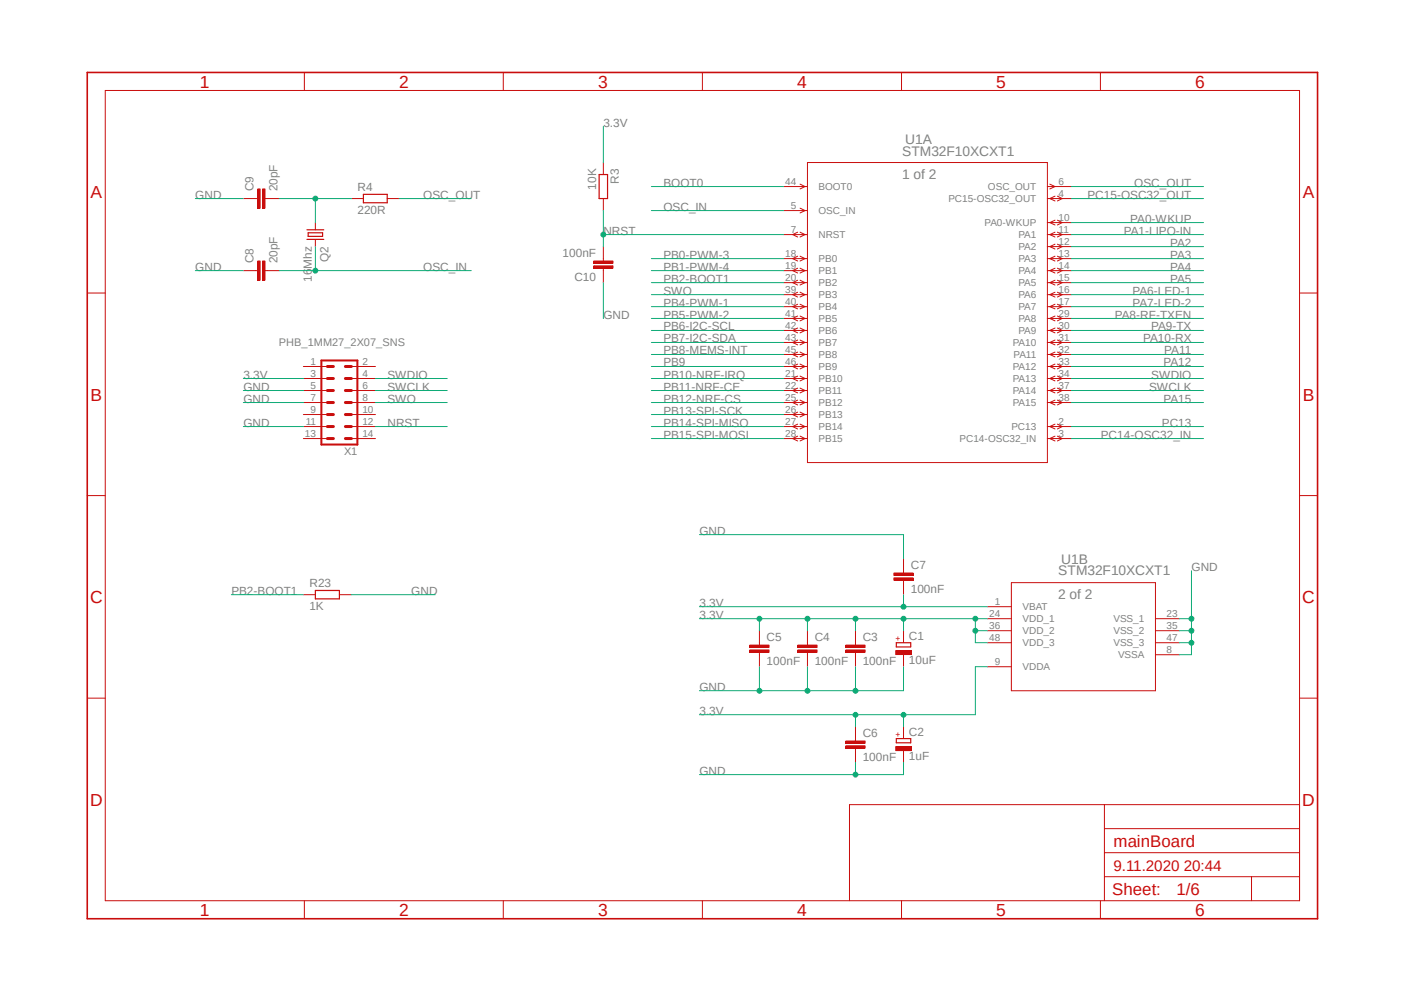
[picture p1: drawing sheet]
<svg xmlns="http://www.w3.org/2000/svg" width="297mm" height="210mm" viewBox="0 0 297 210" stroke-linecap="round" stroke-linejoin="round" font-family="sans-serif">
<path d="M17.9 15l261.2 179.9M279.1 15l-261.2 179.9" fill="none" stroke="#fff" stroke-width=".21"/>
<g fill="none" stroke="#c90d0c" stroke-width=".21">
<path d="M22.3 19.1h252.6v171.4h-252.6zM64.4 15.3v3.8M106.5 15.3v3.8M148.6 15.3v3.8M190.7 15.3v3.8M232.8 15.3v3.8M18.5 62h3.8M274.9 62h3.8M18.5 104.8h3.8M274.9 104.8h3.8M18.5 147.7h3.8M274.9 147.7h3.8"/>
<path d="M233.6 170.2v20.3M233.6 175.3h41.3M274.9 170.2h-95.2v20.3M64.4 190.5v3.8M106.5 190.5v3.8M148.6 190.5v3.8M190.7 190.5v3.8M232.8 190.5v3.8M233.6 185.4h41.3M233.6 180.3h41.3M264.8 185.4v5.1"/>
</g>
<path d="M18.5 15.3h260.2v179h-260.2z" fill="none" stroke="#c90d0c" stroke-width=".34"/>
<path d="M189.6 135.9h3.1v.9h-3.1z" fill="none" stroke="#c90d0c" stroke-width=".25"/>
<path d="M189.5 137.6h3.3v.8h-3.3z" fill-rule="evenodd" fill="#c90d0c"/>
<path d="M189.5 137.6h3.3v.8h-3.3zM191.1 133.4v2.5M191.1 138.5v2.5" fill="none" stroke="#c90d0c" stroke-width=".21"/>
<path d="M189.6 156.2h3.1v.9h-3.1z" fill="none" stroke="#c90d0c" stroke-width=".25"/>
<path d="M189.5 157.9h3.3v.8h-3.3z" fill-rule="evenodd" fill="#c90d0c"/>
<path d="M181 135.9v.5M181 138v.5M189.5 157.9h3.3v.8h-3.3zM191.1 153.7v2.5M191.1 158.7v2.6" fill="none" stroke="#c90d0c" stroke-width=".21"/>
<path d="M178.9 137.5h4.1v.5h-4.1z" fill-rule="evenodd" fill="#c90d0c"/>
<path d="M178.9 137.5h4.1v.5h-4.1z" fill="none" stroke="#c90d0c" stroke-width=".21"/>
<path d="M178.9 136.4h4.1v.5h-4.1z" fill-rule="evenodd" fill="#c90d0c"/>
<path d="M170.8 135.9v.5M170.8 138v.5M178.9 136.4h4.1v.5h-4.1zM181 133.4v2.5M181 138.5v2.5" fill="none" stroke="#c90d0c" stroke-width=".21"/>
<path d="M168.8 137.5h4v.5h-4z" fill-rule="evenodd" fill="#c90d0c"/>
<path d="M168.8 137.5h4v.5h-4z" fill="none" stroke="#c90d0c" stroke-width=".21"/>
<path d="M168.8 136.4h4v.5h-4z" fill-rule="evenodd" fill="#c90d0c"/>
<path d="M160.7 135.9v.5M160.7 138v.5M168.8 136.4h4v.5h-4zM170.8 133.4v2.5M170.8 138.5v2.5" fill="none" stroke="#c90d0c" stroke-width=".21"/>
<path d="M158.6 137.5h4.1v.5h-4.1z" fill-rule="evenodd" fill="#c90d0c"/>
<path d="M158.6 137.5h4.1v.5h-4.1z" fill="none" stroke="#c90d0c" stroke-width=".21"/>
<path d="M158.6 136.4h4.1v.5h-4.1z" fill-rule="evenodd" fill="#c90d0c"/>
<path d="M158.6 136.4h4.1v.5h-4.1zM160.7 133.4v2.5M160.7 138.5v2.5M181 156.2v.5M181 158.2v.5" fill="none" stroke="#c90d0c" stroke-width=".21"/>
<path d="M178.9 157.7h4.1v.5h-4.1z" fill-rule="evenodd" fill="#c90d0c"/>
<path d="M178.9 157.7h4.1v.5h-4.1z" fill="none" stroke="#c90d0c" stroke-width=".21"/>
<path d="M178.9 156.7h4.1v.5h-4.1z" fill-rule="evenodd" fill="#c90d0c"/>
<path d="M191.1 120.7v.5M191.1 122.7v.5M178.9 156.7h4.1v.5h-4.1zM181 153.7v2.5M181 158.7v2.6" fill="none" stroke="#c90d0c" stroke-width=".21"/>
<path d="M189.1 122.2h4.1v.5h-4.1z" fill-rule="evenodd" fill="#c90d0c"/>
<path d="M189.1 122.2h4.1v.5h-4.1z" fill="none" stroke="#c90d0c" stroke-width=".21"/>
<path d="M189.1 121.2h4.1v.5h-4.1z" fill-rule="evenodd" fill="#c90d0c"/>
<path d="M54 57.2h.5M56 57.2h.6M191.1 118.2v2.5M189.1 121.2h4.1v.5h-4.1zM191.1 123.2v2.6" fill="none" stroke="#c90d0c" stroke-width=".21"/>
<path d="M55.5 55.2h.5v4.1h-.5z" fill-rule="evenodd" fill="#c90d0c"/>
<path d="M55.5 55.2h.5v4.1h-.5z" fill="none" stroke="#c90d0c" stroke-width=".21"/>
<path d="M54.5 55.2h.5v4.1h-.5z" fill-rule="evenodd" fill="#c90d0c"/>
<path d="M51.5 57.2h2.5M54 42h.5M54.5 55.2h.5v4.1h-.5zM56 42h.6M56.6 57.2h2.5" fill="none" stroke="#c90d0c" stroke-width=".21"/>
<path d="M55.5 40h.5v4h-.5z" fill-rule="evenodd" fill="#c90d0c"/>
<path d="M55.5 40h.5v4h-.5z" fill="none" stroke="#c90d0c" stroke-width=".21"/>
<path d="M54.5 40h.5v4h-.5z" fill-rule="evenodd" fill="#c90d0c"/>
<path d="M54.5 40h.5v4h-.5zM51.5 42h2.5M56.6 42h2.5M127.6 54.7v.5M127.6 56.7v.5" fill="none" stroke="#c90d0c" stroke-width=".21"/>
<path d="M125.6 55.2h4.1v.5h-4.1z" fill-rule="evenodd" fill="#c90d0c"/>
<path d="M125.6 55.2h4.1v.5h-4.1z" fill="none" stroke="#c90d0c" stroke-width=".21"/>
<path d="M125.6 56.2h4.1v.5h-4.1z" fill-rule="evenodd" fill="#c90d0c"/>
<g fill="none" stroke="#c90d0c" stroke-width=".21">
<path d="M127.6 34.4v2.5M165.7 39.5h5.1M169.2 38.9l1.1 .6-1.1 .5M170.8 34.4h50.8v63.4h-50.8zM221.6 39.5h5.1M222.1 38.9l1.1 .6-1.1 .5M66.7 47.1v1.5M66.7 50.6v1.6M74.3 42h2.6M81.9 42h2.6M125.6 56.2h4.1v.5h-4.1zM127.6 42v2.5"/>
<path d="M127.6 52.2v2.5M127.6 57.2v2.6M165.7 44.5h5.1M165.7 49.6h5.1M165.7 54.7h5.1M165.7 57.2h5.1M165.7 59.8h5.1M168.7 49.1l-1 .5 1 .5M168.7 54.2l-1 .5 1 .5M168.7 56.7l-1 .5 1 .5M168.7 59.3l-1 .5 1 .5M169.2 44l1.1 .5-1.1 .5"/>
<path d="M169.2 49.1l1.1 .5-1.1 .5M169.2 54.2l1.1 .5-1.1 .5M169.2 56.7l1.1 .5-1.1 .5M169.2 59.3l1.1 .5-1.1 .5M221.6 42h5.1M221.6 49.6h5.1M221.6 54.7h5.1M221.6 57.2h5.1M221.6 59.8h5.1M221.6 47.1h5.1M221.6 52.2h5.1M223.2 41.5l-1.1 .5 1.1 .5"/>
<path d="M223.2 46.6l-1.1 .5 1.1 .5M223.2 49.1l-1.1 .5 1.1 .5M223.2 51.6l-1.1 .6 1.1 .5M223.2 54.2l-1.1 .5 1.1 .5M223.2 56.7l-1.1 .5 1.1 .5M223.2 59.3l-1.1 .5 1.1 .5M223.7 41.5l1 .5-1 .5M223.7 46.6l1 .5-1 .5M223.7 49.1l1 .5-1 .5M223.7 51.6l1 .6-1 .5M223.7 54.2l1 .5-1 .5M223.7 56.7l1 .5-1 .5"/>
<path d="M223.7 59.3l1 .5-1 .5M64.2 77.5h5.1M74.3 77.5h5.1M165.7 62.3h5.1M165.7 64.9h5.1M165.7 67.4h5.1M165.7 69.9h5.1M165.7 72.4h5.1M165.7 75h5.1M165.7 77.5h5.1M168.7 61.8l-1 .5 1 .5M168.7 64.3l-1 .6 1 .4"/>
<path d="M168.7 66.8l-1 .6 1 .5M168.7 69.4l-1 .5 1 .5M168.7 71.9l-1 .5 1 .5M168.7 74.5l-1 .5 1 .5M168.7 77l-1 .5 1 .5M168.7 79.5l-1 .6 1 .5M169.2 61.8l1.1 .5-1.1 .5M169.2 64.3l1.1 .6-1.1 .4M169.2 66.8l1.1 .6-1.1 .5M169.2 69.4l1.1 .5-1.1 .5M169.2 71.9l1.1 .5-1.1 .5M169.2 74.5l1.1 .5-1.1 .5"/>
<path d="M169.2 77l1.1 .5-1.1 .5M169.2 79.5l1.1 .6-1.1 .5M221.6 62.3h5.1M221.6 64.9h5.1M221.6 67.4h5.1M221.6 69.9h5.1M221.6 72.4h5.1M221.6 75h5.1M221.6 77.5h5.1M223.2 61.8l-1.1 .5 1.1 .5M223.2 64.3l-1.1 .6 1.1 .4M223.2 66.8l-1.1 .6 1.1 .5"/>
<path d="M223.2 69.4l-1.1 .5 1.1 .5M223.2 71.9l-1.1 .5 1.1 .5M223.2 74.5l-1.1 .5 1.1 .5M223.2 77l-1.1 .5 1.1 .5M223.2 79.5l-1.1 .6 1.1 .5M223.7 61.8l1 .5-1 .5M223.7 64.3l1 .6-1 .4M223.7 66.8l1 .6-1 .5M223.7 69.4l1 .5-1 .5M223.7 71.9l1 .5-1 .5M223.7 74.5l1 .5-1 .5M223.7 77l1 .5-1 .5"/>
<path d="M223.7 79.5l1 .6-1 .5M64.2 80.1h5.1M64.2 82.6h5.1M64.2 85.1h5.1M64.2 87.7h5.1M64.2 90.2h5.1M64.2 92.8h5.1M74.3 80.1h5.1M74.3 82.6h5.1M74.3 85.1h5.1M74.3 87.7h5.1M74.3 90.2h5.1"/>
<path d="M74.3 92.8h5.1M165.7 80.1h5.1M165.7 82.6h5.1M165.7 85.1h5.1M165.7 87.7h5.1M165.7 90.2h5.1M165.7 92.8h5.1M168.7 82.1l-1 .5 1 .5M168.7 84.6l-1 .5 1 .5M168.7 87.2l-1 .5 1 .5M168.7 89.7l-1 .5 1 .5M168.7 92.2l-1 .6 1 .5"/>
<path d="M169.2 82.1l1.1 .5-1.1 .5M169.2 84.6l1.1 .5-1.1 .5M169.2 87.2l1.1 .5-1.1 .5M169.2 89.7l1.1 .5-1.1 .5M169.2 92.2l1.1 .6-1.1 .5M221.6 80.1h5.1M221.6 82.6h5.1M221.6 85.1h5.1M221.6 90.2h5.1M221.6 92.8h5.1M223.2 82.1l-1.1 .5 1.1 .5M223.2 84.6l-1.1 .5 1.1 .5"/>
<path d="M223.2 89.7l-1.1 .5 1.1 .5M223.2 92.2l-1.1 .6 1.1 .5M223.7 82.1l1 .5-1 .5M223.7 84.6l1 .5-1 .5M223.7 89.7l1 .5-1 .5M223.7 92.2l1 .6-1 .5M64.2 125.8h2.5M71.8 125.8h2.5M208.9 128.3h5.1M208.9 130.9h5.1M208.9 133.4h5.1M208.9 135.9h5.1"/>
<path d="M214 123.2h30.4v22.9h-30.4zM244.4 130.9h5.1M244.4 133.4h5.1M244.4 135.9h5.1M244.4 138.5h5.1M208.9 141h5.1"/>
</g>
<path d="M126.7 36.9h1.8v5.1h-1.8zM64.9 50.6h3.6M64.9 48.6h3.6M65.2 49.2h3v.8h-3zM76.9 41.1h5v1.8h-5zM66.7 124.9h5.1v1.8h-5.1z" fill="none" stroke="#c90d0c" stroke-width=".25"/>
<path d="M68 76.2h7.6v17.8h-7.6z" fill="none" stroke="#c90d0c" stroke-width=".42"/>
<g fill="none" stroke="#c90d0c" stroke-width=".64">
<path d="M69.3 77.5h1.2M73.1 77.5h1.2M69.3 87.7h1.2M69.3 85.1h1.2M69.3 82.6h1.2M69.3 80.1h1.2M69.3 92.8h1.2M69.3 90.2h1.2M73.1 87.7h1.2M73.1 85.1h1.2M73.1 82.6h1.2M73.1 80.1h1.2"/>
<path d="M73.1 92.8h1.2M73.1 90.2h1.2"/>
</g>
<path d="M249.5 135.9h2.6M252.1 120.7v17.8h-2.6" fill="none" stroke="#0dab76" stroke-width=".21"/>
<circle cx="252" cy="135.9" r=".51" fill="#0dab76"/>
<g fill="none" stroke="#0dab76" stroke-width=".21">
<path d="M249.5 133.4h2.6"/>
<circle cx="252" cy="135.9" r=".51"/>
</g>
<circle cx="252" cy="133.4" r=".51" fill="#0dab76"/>
<g fill="none" stroke="#0dab76" stroke-width=".21">
<path d="M249.5 130.9h2.6"/>
<circle cx="252" cy="133.4" r=".51"/>
</g>
<circle cx="252" cy="130.9" r=".51" fill="#0dab76"/>
<g fill="none" stroke="#0dab76" stroke-width=".21">
<path d="M181 161.3v2.5M191.1 161.3v2.5h-43.1"/>
<circle cx="252" cy="130.9" r=".51"/>
</g>
<circle cx="181" cy="163.8" r=".51" fill="#0dab76"/>
<g fill="none" stroke="#0dab76" stroke-width=".21">
<path d="M160.7 141v5.1M191.1 141v5.1h-43.1"/>
<circle cx="181" cy="163.8" r=".51"/>
</g>
<circle cx="160.7" cy="146.1" r=".51" fill="#0dab76"/>
<g fill="none" stroke="#0dab76" stroke-width=".21">
<path d="M170.8 141v5.1"/>
<circle cx="160.7" cy="146.1" r=".51"/>
</g>
<circle cx="170.8" cy="146.1" r=".51" fill="#0dab76"/>
<g fill="none" stroke="#0dab76" stroke-width=".21">
<path d="M181 141v5.1"/>
<circle cx="170.8" cy="146.1" r=".51"/>
</g>
<circle cx="181" cy="146.1" r=".51" fill="#0dab76"/>
<g fill="none" stroke="#0dab76" stroke-width=".21">
<path d="M41.3 57.2h10.2M41.3 42h10.2M127.6 59.8v7.6M51.5 82.6h12.7M51.5 85.1h12.7M51.5 90.2h12.7M148 113.1h43.1v5.1M74.3 125.8h17.8M170.8 130.9v2.5M208.9 130.9h-48.2v2.5"/>
<circle cx="181" cy="146.1" r=".51"/>
</g>
<circle cx="170.8" cy="130.9" r=".51" fill="#0dab76"/>
<g fill="none" stroke="#0dab76" stroke-width=".21">
<path d="M181 130.9v2.5"/>
<circle cx="170.8" cy="130.9" r=".51"/>
</g>
<circle cx="181" cy="130.9" r=".51" fill="#0dab76"/>
<g fill="none" stroke="#0dab76" stroke-width=".21">
<path d="M191.1 130.9v2.5"/>
<circle cx="181" cy="130.9" r=".51"/>
</g>
<circle cx="191.1" cy="130.9" r=".51" fill="#0dab76"/>
<g fill="none" stroke="#0dab76" stroke-width=".21">
<path d="M206.3 133.4v2.5h2.6"/>
<circle cx="191.1" cy="130.9" r=".51"/>
</g>
<circle cx="206.3" cy="130.9" r=".51" fill="#0dab76"/>
<g fill="none" stroke="#0dab76" stroke-width=".21">
<path d="M206.3 130.9v2.5h2.6"/>
<circle cx="206.3" cy="130.9" r=".51"/>
</g>
<circle cx="206.3" cy="133.4" r=".51" fill="#0dab76"/>
<g fill="none" stroke="#0dab76" stroke-width=".21">
<path d="M148 130.9h12.7"/>
<circle cx="206.3" cy="133.4" r=".51"/>
</g>
<circle cx="160.7" cy="130.9" r=".51" fill="#0dab76"/>
<g fill="none" stroke="#0dab76" stroke-width=".21">
<path d="M181 151.2v2.5M208.9 141h-2.6v10.2h-58.3"/>
<circle cx="160.7" cy="130.9" r=".51"/>
</g>
<circle cx="181" cy="151.2" r=".51" fill="#0dab76"/>
<g fill="none" stroke="#0dab76" stroke-width=".21">
<path d="M191.1 151.2v2.5"/>
<circle cx="181" cy="151.2" r=".51"/>
</g>
<circle cx="191.1" cy="151.2" r=".51" fill="#0dab76"/>
<g fill="none" stroke="#0dab76" stroke-width=".21">
<path d="M148 128.3h60.9M191.1 125.8v2.5"/>
<circle cx="191.1" cy="151.2" r=".51"/>
</g>
<circle cx="191.1" cy="128.3" r=".51" fill="#0dab76"/>
<g fill="none" stroke="#0dab76" stroke-width=".21">
<path d="M127.6 26.8v7.6M137.8 39.5h27.9M59.1 57.2h40.6M66.7 52.2v5M137.8 44.5h27.9M51.5 80.1h12.7"/>
<circle cx="191.1" cy="128.3" r=".51"/>
</g>
<circle cx="66.7" cy="57.2" r=".51" fill="#0dab76"/>
<g fill="none" stroke="#0dab76" stroke-width=".21">
<path d="M127.6 44.5v5.1h38.1"/>
<circle cx="66.7" cy="57.2" r=".51"/>
</g>
<circle cx="127.6" cy="49.6" r=".51" fill="#0dab76"/>
<g fill="none" stroke="#0dab76" stroke-width=".21">
<path d="M226.7 39.5h27.9M59.1 42h15.2M66.7 42v5.1M84.5 42h15.2M127.6 49.6v2.6M137.8 54.7h27.9M137.8 57.2h27.9M226.7 42h27.9M226.7 47.1h27.9M226.7 49.6h27.9M137.8 64.9h27.9M137.8 67.4h27.9"/>
<path d="M137.8 69.9h27.9M137.8 72.4h27.9M137.8 75h27.9M137.8 77.5h27.9M226.7 67.4h27.9M226.7 75h27.9M226.7 77.5h27.9M79.4 90.2h15.2M137.8 90.2h27.9M137.8 80.1h27.9M137.8 82.6h27.9M137.8 85.1h27.9"/>
<path d="M137.8 87.7h27.9M137.8 92.8h27.9M226.7 90.2h27.9M226.7 85.1h27.9M226.7 92.8h27.9"/>
<circle cx="127.6" cy="49.6" r=".51"/>
</g>
<circle cx="66.7" cy="42" r=".51" fill="#0dab76"/>
<g fill="none" stroke="#0dab76" stroke-width=".21">
<path d="M137.8 59.8h27.9M226.7 59.8h27.9M226.7 57.2h27.9M226.7 54.7h27.9M226.7 52.2h27.9M137.8 62.3h27.9M226.7 62.3h27.9M226.7 69.9h27.9M226.7 72.4h27.9M226.7 64.9h27.9M79.4 80.1h15.2M79.4 82.6h15.2"/>
<path d="M79.4 85.1h15.2M226.7 80.1h27.9M226.7 82.6h27.9M48.9 125.8h15.3"/>
<circle cx="66.7" cy="42" r=".51"/>
</g>
<g font-size="3.7" fill="#c90d0c">
<text x="42.3" y="18.5">1</text>
<text x="84.4" y="18.5">2</text>
<text x="126.5" y="18.5">3</text>
<text x="168.6" y="18.5">4</text>
<text x="210.7" y="18.5">5</text>
<text x="252.9" y="18.5">6</text>
<text x="19.1" y="41.9">A</text>
<text x="275.6" y="41.9">A</text>
<text x="19.1" y="84.7">B</text>
<text x="275.6" y="84.7">B</text>
<text x="19" y="127.5">C</text>
<text x="275.5" y="127.5">C</text>
<text x="19" y="170.4">D</text>
<text x="275.5" y="170.4">D</text>
<text x="42.3" y="193.7">1</text>
<text x="84.4" y="193.7">2</text>
<text x="126.5" y="193.7">3</text>
<text x="168.6" y="193.7">4</text>
<text x="210.7" y="193.7">5</text>
<text x="252.9" y="193.7">6</text>
</g>
<g font-size="3.6" fill="#c90d0c">
<text x="235.5" y="179.1">mainBoard</text>
<text x="235.3" y="189.4">Sheet:</text>
<text x="248.9" y="189.2">1/6</text>
</g>
<text font-size="3.2" fill="#c90d0c" x="235.5" y="184.1">9.11.2020 20:44</text>
<g font-size="2.9" fill="#808080">
<text x="190.8" y="32.9">STM32F10XCXT1</text>
<text x="191.5" y="30.4">U1A</text>
<text x="190.8" y="37.9">1 of 2</text>
<text x="224.5" y="119.2">U1B</text>
<text x="223.9" y="121.7">STM32F10XCXT1</text>
<text x="223.9" y="126.8">2 of 2</text>
</g>
<g font-size="2.5" fill="#808080">
<text x="127.6" y="26.8">3.3V</text>
<text x="41.3" y="42">GND</text>
<text x="53.6" y="40.5" transform="rotate(-90 53.6 40.5)">C9</text>
<text x="58.7" y="40.5" transform="rotate(-90 58.7 40.5)">20pF</text>
<text x="75.6" y="40.5">R4</text>
<text x="89.5" y="42">OSC_OUT</text>
<text x="126.1" y="40.1" transform="rotate(-90 126.1 40.1)">10K</text>
<text x="130.9" y="38.9" transform="rotate(-90 130.9 38.9)">R3</text>
<text x="140.3" y="39.5">BOOT0</text>
<text x="230" y="42">PC15-OSC32_OUT</text>
<text x="239.9" y="39.5">OSC_OUT</text>
<text x="75.6" y="45.3">220R</text>
<text x="140.3" y="44.5">OSC_IN</text>
<text x="239.1" y="47.1">PA0-WKUP</text>
<text x="127.6" y="49.6">NRST</text>
<text x="237.7" y="49.6">PA1-LIPO-IN</text>
<text x="247.5" y="52.2">PA2</text>
<text x="41.3" y="57.2">GND</text>
<text x="53.6" y="55.7" transform="rotate(-90 53.6 55.7)">C8</text>
<text x="58.7" y="55.7" transform="rotate(-90 58.7 55.7)">20pF</text>
<text x="66" y="59.6" transform="rotate(-90 66 59.6)">16Mhz</text>
<text x="69.5" y="55.5" transform="rotate(-90 69.5 55.5)">Q2</text>
<text x="89.5" y="57.2">OSC_IN</text>
<text x="119" y="54.3">100nF</text>
<text x="121.5" y="59.4">C10</text>
<text x="140.3" y="54.7">PB0-PWM-3</text>
<text x="140.3" y="57.2">PB1-PWM-4</text>
<text x="140.3" y="59.8">PB2-BOOT1</text>
<text x="247.5" y="59.8">PA5</text>
<text x="247.5" y="57.2">PA4</text>
<text x="247.5" y="54.7">PA3</text>
<text x="140.3" y="64.9">PB4-PWM-1</text>
<text x="140.3" y="62.3">SWO</text>
<text x="239.6" y="62.3">PA6-LED-1</text>
<text x="239.6" y="64.9">PA7-LED-2</text>
<text x="127.6" y="67.4">GND</text>
<text x="140.3" y="67.4">PB5-PWM-2</text>
<text x="140.3" y="69.9">PB6-I2C-SCL</text>
<text x="235.8" y="67.4">PA8-RF-TXEN</text>
<text x="243.5" y="69.9">PA9-TX</text>
<text x="140.3" y="72.4">PB7-I2C-SDA</text>
<text x="140.3" y="75">PB8-MEMS-INT</text>
<text x="140.3" y="77.5">PB9</text>
<text x="241.8" y="72.4">PA10-RX</text>
<text x="246.1" y="77.5">PA12</text>
<text x="246.3" y="75">PA11</text>
<text x="51.5" y="82.6">GND</text>
<text x="51.5" y="80.1">3.3V</text>
<text x="82" y="80.1">SWDIO</text>
<text x="82" y="82.6">SWCLK</text>
<text x="140.3" y="80.1">PB10-NRF-IRQ</text>
<text x="140.3" y="82.6">PB11-NRF-CE</text>
<text x="243.1" y="82.6">SWCLK</text>
<text x="243.5" y="80.1">SWDIO</text>
<text x="51.5" y="85.1">GND</text>
<text x="82" y="85.1">SWO</text>
<text x="140.3" y="85.1">PB12-NRF-CS</text>
<text x="140.3" y="87.7">PB13-SPI-SCK</text>
<text x="246.1" y="85.1">PA15</text>
<text x="51.5" y="90.2">GND</text>
<text x="82" y="90.2">NRST</text>
<text x="140.3" y="90.2">PB14-SPI-MISO</text>
<text x="140.3" y="92.8">PB15-SPI-MOSI</text>
<text x="232.9" y="92.8">PC14-OSC32_IN</text>
<text x="245.8" y="90.2">PC13</text>
<text x="148" y="113.1">GND</text>
<text x="48.9" y="125.8">PB2-BOOT1</text>
<text x="65.4" y="124.2">R23</text>
<text x="87" y="125.8">GND</text>
<text x="192.7" y="125.4">100nF</text>
<text x="192.7" y="120.3">C7</text>
<text x="252.1" y="120.7">GND</text>
<text x="65.4" y="129.1">1K</text>
<text x="148" y="130.9">3.3V</text>
<text x="148" y="128.3">3.3V</text>
<text x="162.2" y="135.6">C5</text>
<text x="172.3" y="135.6">C4</text>
<text x="182.5" y="135.6">C3</text>
<text x="192.3" y="135.4">C1</text>
<text x="162.2" y="140.6">100nF</text>
<text x="172.3" y="140.6">100nF</text>
<text x="182.5" y="140.6">100nF</text>
<text x="192.3" y="140.5">10uF</text>
<text x="148" y="146.1">GND</text>
<text x="148" y="151.2">3.3V</text>
<text x="182.5" y="155.8">C6</text>
<text x="192.3" y="155.7">C2</text>
<text x="182.5" y="160.9">100nF</text>
<text x="192.3" y="160.8">1uF</text>
<text x="148" y="163.8">GND</text>
</g>
<g font-size="2.3" fill="#808080">
<text x="59" y="73.1">PHB_1MM27_2X07_SNS</text>
<text x="72.8" y="96.2">X1</text>
</g>
<g font-size="2.1" fill="#808080">
<text x="166.1" y="39.1">44</text>
<text x="173.1" y="40.2">BOOT0</text>
<text x="209" y="40.2">OSC_OUT</text>
<text x="223.9" y="39.1">6</text>
<text x="223.9" y="41.6">4</text>
<text x="167.3" y="44.2">5</text>
<text x="173.1" y="45.3">OSC_IN</text>
<text x="200.6" y="42.8">PC15-OSC32_OUT</text>
<text x="208.3" y="47.8">PA0-WKUP</text>
<text x="223.9" y="46.7">10</text>
<text x="167.3" y="49.2">7</text>
<text x="173.1" y="50.4">NRST</text>
<text x="215.4" y="50.4">PA1</text>
<text x="215.4" y="52.9">PA2</text>
<text x="223.9" y="49.2">11</text>
<text x="223.9" y="51.8">12</text>
<text x="166.1" y="54.3">18</text>
<text x="166.1" y="56.9">19</text>
<text x="166.1" y="59.4">20</text>
<text x="173.1" y="55.5">PB0</text>
<text x="173.1" y="58">PB1</text>
<text x="215.4" y="55.5">PA3</text>
<text x="215.4" y="58">PA4</text>
<text x="223.9" y="54.3">13</text>
<text x="223.9" y="56.9">14</text>
<text x="223.9" y="59.4">15</text>
<text x="166.1" y="61.9">39</text>
<text x="166.1" y="64.5">40</text>
<text x="173.1" y="60.5">PB2</text>
<text x="173.1" y="63.1">PB3</text>
<text x="173.1" y="65.6">PB4</text>
<text x="215.4" y="60.5">PA5</text>
<text x="215.4" y="63.1">PA6</text>
<text x="215.4" y="65.6">PA7</text>
<text x="223.9" y="61.9">16</text>
<text x="223.9" y="64.5">17</text>
<text x="166.1" y="67">41</text>
<text x="166.1" y="69.6">42</text>
<text x="173.1" y="68.1">PB5</text>
<text x="173.1" y="70.7">PB6</text>
<text x="215.4" y="68.2">PA8</text>
<text x="215.4" y="70.7">PA9</text>
<text x="223.9" y="67">29</text>
<text x="223.9" y="69.6">30</text>
<text x="65.7" y="77.2">1</text>
<text x="76.7" y="77.2">2</text>
<text x="166.1" y="72.1">43</text>
<text x="166.1" y="74.6">45</text>
<text x="166.1" y="77.2">46</text>
<text x="173.1" y="73.2">PB7</text>
<text x="173.1" y="75.7">PB8</text>
<text x="214.2" y="73.2">PA10</text>
<text x="214.4" y="75.7">PA11</text>
<text x="223.9" y="72.1">31</text>
<text x="223.9" y="74.6">32</text>
<text x="223.9" y="77.2">33</text>
<text x="65.7" y="79.7">3</text>
<text x="65.7" y="82.3">5</text>
<text x="76.7" y="79.7">4</text>
<text x="76.7" y="82.3">6</text>
<text x="166.1" y="79.7">21</text>
<text x="166.1" y="82.3">22</text>
<text x="173.1" y="78.3">PB9</text>
<text x="173.1" y="80.8">PB10</text>
<text x="173.1" y="83.4">PB11</text>
<text x="214.2" y="78.3">PA12</text>
<text x="214.2" y="80.8">PA13</text>
<text x="214.2" y="83.4">PA14</text>
<text x="223.9" y="79.7">34</text>
<text x="223.9" y="82.3">37</text>
<text x="64.7" y="89.9">11</text>
<text x="65.7" y="84.8">7</text>
<text x="65.7" y="87.3">9</text>
<text x="76.7" y="84.8">8</text>
<text x="76.7" y="87.3">10</text>
<text x="76.7" y="89.9">12</text>
<text x="166.1" y="84.8">25</text>
<text x="166.1" y="87.3">26</text>
<text x="166.1" y="89.9">27</text>
<text x="173.1" y="85.9">PB12</text>
<text x="173.1" y="88.4">PB13</text>
<text x="214.2" y="85.9">PA15</text>
<text x="223.9" y="84.8">38</text>
<text x="223.9" y="89.9">2</text>
<text x="64.5" y="92.4">13</text>
<text x="76.7" y="92.4">14</text>
<text x="166.1" y="92.4">28</text>
<text x="173.1" y="91">PB14</text>
<text x="173.1" y="93.5">PB15</text>
<text x="203" y="93.5">PC14-OSC32_IN</text>
<text x="214" y="91">PC13</text>
<text x="223.9" y="92.4">3</text>
<text x="209.3" y="130.5">24</text>
<text x="210.4" y="127.9">1</text>
<text x="216.3" y="129.1">VBAT</text>
<text x="216.3" y="131.6">VDD_1</text>
<text x="235.5" y="131.6">VSS_1</text>
<text x="246.8" y="130.5">23</text>
<text x="209.3" y="133">36</text>
<text x="209.3" y="135.6">48</text>
<text x="216.3" y="134.2">VDD_2</text>
<text x="216.3" y="136.7">VDD_3</text>
<text x="235.5" y="134.2">VSS_2</text>
<text x="235.5" y="136.7">VSS_3</text>
<text x="246.8" y="133">35</text>
<text x="246.8" y="135.6">47</text>
<text x="210.4" y="140.6">9</text>
<text x="216.3" y="141.8">VDDA</text>
<text x="236.5" y="139.2">VSSA</text>
<text x="246.8" y="138.1">8</text>
</g>
<g font-size="1.8" fill="#c90d0c">
<text x="190.5" y="135.5" transform="rotate(-90 190.5 135.5)">+</text>
<text x="190.5" y="155.8" transform="rotate(-90 190.5 155.8)">+</text>
</g>
</svg>
